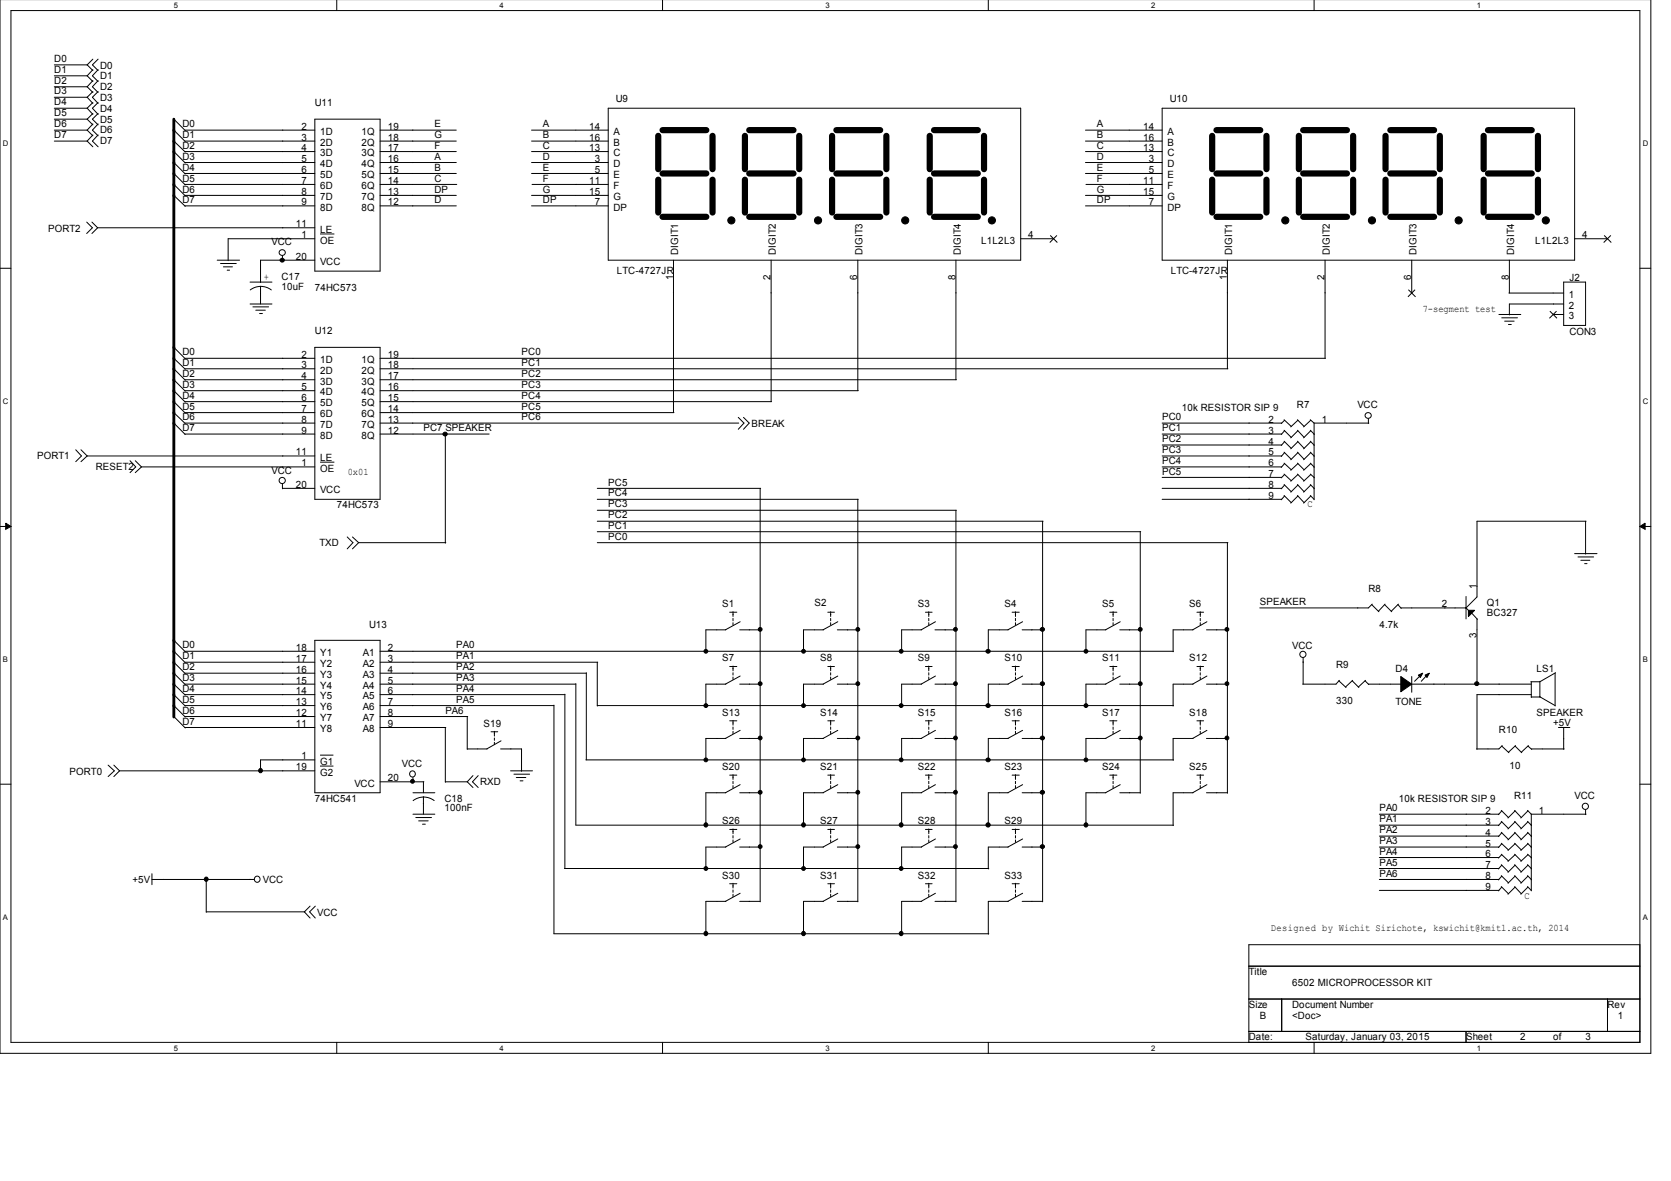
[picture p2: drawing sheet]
<svg xmlns="http://www.w3.org/2000/svg" width="297mm" height="210mm" viewBox="0 0 297 210" stroke-linecap="round" stroke-linejoin="round" font-family="sans-serif">
<path d="M0 -.1v187.3h293.5v-187.3M1.9 1.9h289.6v183.4h-289.6z" fill="none" stroke="#000" stroke-width=".18"/>
<g fill="#fff">
<path d="M30.9 .2h.7v1.4h-.7z"/>
<path d="M30.9 185.5h.7v1.5h-.7z"/>
</g>
<path d="M59.9 -.1v2M59.9 185.3v1.9" fill="none" stroke="#000" stroke-width=".18"/>
<g fill="#fff">
<path d="M88.8 .2h.7v1.4h-.7z"/>
<path d="M88.8 185.5h.7v1.5h-.7z"/>
</g>
<path d="M117.8 -.1v2M117.8 185.3v1.9" fill="none" stroke="#000" stroke-width=".18"/>
<g fill="#fff">
<path d="M146.7 .2h.7v1.4h-.7z"/>
<path d="M146.7 185.5h.7v1.5h-.7z"/>
</g>
<path d="M175.7 -.1v2M175.7 185.3v1.9" fill="none" stroke="#000" stroke-width=".18"/>
<g fill="#fff">
<path d="M204.6 .2h.7v1.4h-.7z"/>
<path d="M204.6 185.5h.7v1.5h-.7z"/>
</g>
<path d="M233.6 -.1v2M233.6 185.3v1.9" fill="none" stroke="#000" stroke-width=".18"/>
<g fill="#fff">
<path d="M262.6 .2h.6v1.4h-.6z"/>
<path d="M262.6 185.5h.6v1.5h-.6z"/>
<path d="M.5 24.7h.9v1.5h-.9z"/>
<path d="M292 24.7h.9v1.5h-.9z"/>
<path d="M.5 70.5h.9v1.5h-.9z"/>
<path d="M292 70.5h.9v1.5h-.9z"/>
</g>
<path d="M0 47.7h1.9M291.5 47.7h2" fill="none" stroke="#000" stroke-width=".18"/>
<g fill="#fff">
<path d="M.5 116.4h.9v1.5h-.9z"/>
<path d="M292 116.4h.9v1.5h-.9z"/>
</g>
<path d="M0 93.6h1.9M291.5 93.6h2" fill="none" stroke="#000" stroke-width=".18"/>
<path d="M1 93l.9 .6-.9 .5zM291.5 93.6l.9-.6v1.1z" fill="#000" stroke="#000" stroke-width=".18"/>
<g fill="#fff">
<path d="M.5 162.2h.9v1.5h-.9z"/>
<path d="M292 162.2h.9v1.5h-.9z"/>
</g>
<g fill="none" stroke="#000" stroke-width=".18">
<path d="M9.7 19.2h5.9M9.7 15.4h5.9M9.7 13.5h5.9M9.7 11.5h5.9M9.7 17.3h5.9M16.5 10.5l-1 1 1 1M16.5 12.4l-1 1.1 1 1M16.5 16.3l-1 1 1 1.1M16.5 14.3l-1 1.1 1 1M16.5 18.2l-1 1 1 1.1M17.4 10.5l-1 1 1 1M17.4 12.4l-1 1.1 1 1"/>
<path d="M17.4 16.3l-1 1 1 1.1M17.4 14.3l-1 1.1 1 1M17.4 18.2l-1 1 1 1.1M108.1 19.2h73.3v27h-73.3zM206.6 19.2h73.3v27h-73.3zM9.7 23.1h5.9M9.7 25.1h5.9M9.7 21.2h5.9M15.4 39.5l1 1-1 1M16.3 39.5l1.1 1M16.5 22l-1 1.1 1 1M16.5 24l-1 1.1 1 1"/>
<path d="M16.5 20.2l-1 1 1 1M17.4 22l-1 1.1 1 1M17.4 24l-1 1.1 1 1M17.4 20.2l-1 1 1 1M30.9 26.9l2 2.1M30.9 28.9l2 2M30.9 30.8l2 2.1M30.9 32.8l2 2M30.9 21.2l2 2M30.9 25.1l2 1.9M30.9 23.1l2 2.1M30.9 34.7l2 2"/>
<path d="M32.9 23.1h23.1M32.9 25.1h23.1M32.9 26.9h23.1M32.9 28.9h23.1M32.9 30.8h23.1M32.9 32.8h23.1M32.9 34.7h23.1M32.9 36.6h23.1M56 21.2h11.6v27h-11.6zM67.6 23.1h13.5M67.6 25.1h13.5M67.6 26.9h13.5"/>
<path d="M67.6 28.9h13.5M67.6 30.8h13.5M67.6 32.8h13.6M67.6 34.7h13.5M67.6 36.6h13.5M94.5 23.1h13.6M94.5 25.1h13.6M94.5 26.9h13.6M94.5 28.9h13.6M94.5 30.8h13.6M94.5 34.7h13.6M94.5 36.6h13.6"/>
<path d="M94.6 32.8h13.5M193 23.1h13.6M193 25.1h13.6M193 26.9h13.6M193 28.9h13.6M193 30.8h13.6M193 34.7h13.6M193 36.6h13.6M193 32.8h13.6M17.4 40.5l-1.1 1M17.4 40.5h38.6M38.6 46.2h4"/>
<path d="M39.2 46.8h2.8M39.7 47.4h1.6M40.4 48h.4M44.4 54h3.9M44.4 50.1h3.9M45 54.5h2.8M45.5 55.1h1.7M46.1 55.7h.6M46.3 50.9l.9 .1 1 .5M46.3 50.9l-1.1 .2-.7 .4M46.3 50.9v3.1M50.2 45.5v.8"/>
<path d="M56 46.2h-9.7v4M56 42.4h-15.4v3.9M56.9 41.6h2.5M119.7 46.2v27.1M137.1 46.2v25.2M152.5 46.2v23.2M169.9 46.2v21.3M181.4 42.4h5.9M186.7 41.8l1.3 1.3M187.9 41.8l-1.3 1.3M218.2 46.2v19.3M235.5 46.2v17.5"/>
<path d="M250.4 51.5l1.2 1.3M251 46.2v5.9M251.5 51.5l-1.2 1.3M266.4 55.9h3.9M267 56.5h2.7M267.5 57.1h1.7M268.1 57.7h.5M268.2 52.1h9.8M268.3 46.2v5.9M275.5 55.3l1.3 1.3M276.1 55.9h1.9M276.7 55.3l-1.3 1.3"/>
<path d="M278 50.1h3.9v7.7h-3.9zM278 54h-9.7v2M279.9 42.4h5.9M285.2 41.8l1.2 1.3M286.3 41.8l-1.2 1.3M13.5 79.9l1 1.1-1 1.1M14.4 79.9l1.1 1.1M30.9 67.5l2 2M30.9 73.3l2 2M30.9 63.7l2 1.9M30.9 65.5l2 2.1M30.9 61.7l2 2.1"/>
<path d="M30.9 71.4l2 2M30.9 69.4l2 2.1M30.9 75.2l2 2M32.9 75.2h23.1M32.9 77.1h23.1M32.9 63.7h23.1M32.9 65.5h23.1M32.9 67.5h23.1M32.9 69.4h23.1M32.9 71.4h23.1M32.9 73.3h23.1M56 61.7h11.6v27h-11.6z"/>
<path d="M67.6 75.2h63.7M67.6 77.1h19.4M67.6 63.7h168M67.6 65.5h150.7M67.6 67.5h102.4M67.6 69.4h85M67.6 71.4h69.6M67.6 73.3h52.2M79.2 77.1v19.4M131.2 74.2l1 1-1 1.1M132.2 74.2l1 1-1 1.1M206.6 75.2h21.2"/>
<path d="M206.6 77.1h21.2M206.6 79.1h21.2M228.3 74.6l1.2 1.2M228.3 76.5l1.2 1.2M228.3 78.4l1.2 1.3M228.3 74.7l-.5 .6M228.3 76.6l-.5 .6M228.3 78.5l-.5 .7M230.6 74.6l1.2 1.2M230.6 76.5l1.2 1.2M230.6 78.4l1.2 1.3M230.7 74.7l-1.3 1.2"/>
<path d="M230.7 76.6l-1.3 1.2M230.7 78.5l-1.3 1.3M232.9 74.6l.7 .6M232.9 76.5l.7 .6M232.9 78.4l.7 .7M233 74.7l-1.3 1.2M233 76.6l-1.3 1.2M233 78.5l-1.3 1.3M233.6 75.2v13.6M233.6 75.2h9.7M243.2 74.4v.9M15.5 81l-1.1 1.1"/>
<path d="M15.5 81h40.5M23.1 81.9l1 1.1-1 1M24 81.9l1.1 1.1M25.1 83l-1.1 1M25.1 83h30.9M50.2 86v.9M50.2 86.8h5.8M56.9 82.1h2.5M61.7 95.4l1 1-1 1.2M62.7 95.4l1.1 1M63.8 96.4l-1.1 1.2M63.8 96.4h15.4"/>
<path d="M106.2 86.8h29M106.2 88.7h46.4M106.2 96.4h112.1M106.2 94.5h96.6M106.2 92.6h79.2M106.2 90.7h63.8M135.1 86.8v73.5M152.5 88.7v71.6M169.9 90.7v69.6M185.3 92.6v67.7M202.7 94.5v46.5M206.6 81h21.2"/>
<path d="M206.6 83h21.2M206.6 84.9h21.2M206.6 86.8h21.2M206.6 88.7h21.2M218.2 96.4v44.6M228.3 80.4l1.2 1.2M228.3 82.3l1.2 1.2M228.3 84.3l1.2 1.1M228.3 86.1l1.2 1.3M228.3 88.1l1.2 1.2M228.3 80.4l-.5 .7M228.3 82.4l-.5 .7"/>
<path d="M228.3 84.3l-.5 .6M228.3 86.2l-.5 .7M228.3 88.2l-.5 .6M230.6 80.4l1.2 1.2M230.6 82.3l1.2 1.2M230.6 84.3l1.2 1.1M230.6 86.1l1.2 1.3M230.6 88.1l1.2 1.2M230.7 80.4l-1.3 1.3M230.7 82.4l-1.3 1.2M230.7 84.3l-1.3 1.2M230.7 86.2l-1.3 1.3"/>
<path d="M230.7 88.2l-1.3 1.2M232.9 80.4l.7 .6M232.9 82.3l.7 .7M232.9 84.3l.7 .6M232.9 86.1l.7 .7M232.9 88.1l.7 .6M233 80.4l-1.3 1.3M233 82.4l-1.3 1.2M233 84.3l-1.3 1.2M233 86.2l-1.3 1.3M233 88.2l-1.3 1.2M279.9 98.4h4"/>
<path d="M280.5 99h2.8M281 99.6h1.6M281.9 92.6v5.9M281.9 92.6h-19.3v13.5l-2.1 2M30.9 117.7l2 2M30.9 119.6l2 2.1M30.9 115.8l2 2M30.9 113.8l2 2M32.9 115.8h23.1M32.9 117.7h23.1M32.9 119.6h23.1M56 113.8h11.6v27.1h-11.6z"/>
<path d="M67.6 115.8h141M67.6 117.7h38.7M67.6 119.6h36.6M104.2 119.6v15.5M106.2 117.7v7.8M129 111.9h-3.5v3.9M129.7 108.8h1.3M129.7 118.5h1.3M130.3 108.7v.9M130.3 109.9v.4M130.3 110.7v.4M130.3 118.4v.8"/>
<path d="M130.3 119.6v.4M131.5 111.9h3.6M131.6 110.5l-2.7 1.4M146.4 111.9h-3.6v3.9M147.2 108.8h1.1M147.2 118.5h1.1M147.7 108.7v.9M147.7 109.9v.4M147.7 110.7v.4M147.7 118.4v.8M147.7 119.6v.4M148.8 111.9h3.7"/>
<path d="M148.9 110.5l-2.6 1.4M163.8 111.9h-3.5v3.9M164.5 108.8h1.2M164.5 118.5h1.2M165.1 108.7v.9M165.1 109.9v.4M165.1 110.7v.4M165.1 118.4v.8M165.1 119.6v.4M166.2 111.9h3.7M166.3 110.5l-2.6 1.4M179.2 111.9h-3.5v3.9"/>
<path d="M179.9 108.8h1.3M179.9 118.5h1.3M180.5 108.7v.9M180.5 109.9v.4M180.5 110.7v.4M180.5 118.4v.8M180.5 119.6v.4M181.7 111.9h3.6M181.8 110.5l-2.6 1.4M196.6 111.9h-3.6v3.9M197.3 108.8h1.2M197.3 118.5h1.2"/>
<path d="M197.9 108.7v.9M197.9 109.9v.4M197.9 110.7v.4M197.9 118.4v.8M197.9 119.6v.4M199.1 111.9h3.6M199.1 110.5l-2.6 1.4M212.1 111.9h-3.6v3.9M212.8 108.8h1.2M212.8 118.5h1.2M213.4 108.7v.9M213.4 109.9v.4"/>
<path d="M213.4 110.7v.4M213.4 118.4v.8M213.4 119.6v.4M214.5 111.9h3.7M214.5 110.5l-2.5 1.4M231.6 116.9v4.7M243.8 107.5l1.3 1.2M243.9 107.4l-.7 .6h-19.3M246.1 107.5l1.3 1.2M246.2 107.4l-1.2 1.2M248.5 107.5l.6 .6M248.6 107.4l-1.3 1.2"/>
<path d="M249 108h11.7M252.7 119.8l-1.2 1.3M253.8 119.8l-1.2 1.3M260.5 108l.5 .5M260.6 106v4M261.6 109l1 1.1M262.6 110v11.7M276.4 119.6v5.9M276.5 119.6l-2.8 1.6h-1.6M281.7 100.2h.4M0 139.4h1.9M19.2 136l1.1 1-1.1 1"/>
<path d="M20.2 136l1.1 1M21.3 137l-1.1 1M21.3 137h34.7M30.9 123.5l2 2M30.9 121.6l2 1.9M30.9 125.4l2 2M30.9 127.4l2 2M32.9 129.3h23.1M32.9 121.6h23.1M32.9 123.5h23.1M32.9 125.4h23.1M32.9 127.4h23.1"/>
<path d="M56 135.1h-9.7v2M56.9 134.2h2.4M56.9 136.2h2.4M67.6 129.3h11.6M67.6 121.6h34.8M67.6 123.5h32.8M67.6 125.4h30.9M67.6 127.4h15.5M67.6 139h7.8M73.4 138.2v.8M75.3 139v1.9M79.2 139h3.9"/>
<path d="M79.2 129.3v9.7M83.1 133.1h3.5M83.1 127.4v5.8M84.1 137.9l-1 1.1 1 1M85 137.9l-1 1.1 1 1M87.3 130.1h1.2M87.9 130v.8M87.9 131.2v.4M87.9 131.9v.4M89 133.1h3.7v4M89.1 131.7l-2.6 1.4M90.8 137h3.9"/>
<path d="M91.4 137.6h2.7M91.8 138.2h1.7M92.5 138.8h.5M98.5 125.3v40.7h77.3M100.4 123.4v31M102.4 121.5v25.2h106.2M104.1 135.1h104.5M106.2 125.4h102.4M129 121.6h-3.5v3.9M129 131.2h-3.5v3.9M129.7 137.8h1.3M129.7 128.1h1.3"/>
<path d="M130.3 120.3v.4M130.3 128v.9M130.3 129.2v.4M130.3 130v.4M130.3 137.7v.8M130.3 138.9v.4M130.3 139.6v.5M131.5 121.6h3.6M131.5 131.2h3.6M131.6 120.2l-2.7 1.4M131.6 129.8l-2.7 1.4M131.6 139.5l-2.7 1.4"/>
<path d="M146.4 121.6h-3.6v3.9M146.4 131.2h-3.6v3.9M147.2 137.8h1.1M147.2 128.1h1.1M147.7 120.3v.4M147.7 128v.9M147.7 129.2v.4M147.7 130v.4M147.7 137.7v.8M147.7 138.9v.4M147.7 139.6v.5M148.8 121.6h3.7"/>
<path d="M148.8 131.2h3.7M148.9 120.2l-2.6 1.4M148.9 129.8l-2.6 1.4M148.9 139.5l-2.6 1.4M163.8 121.6h-3.5v3.9M163.8 131.2h-3.5v3.9M164.5 137.8h1.2M164.5 128.1h1.2M165.1 120.3v.4M165.1 128v.9M165.1 129.2v.4M165.1 130v.4"/>
<path d="M165.1 137.7v.8M165.1 138.9v.4M165.1 139.6v.5M166.2 121.6h3.7M166.2 131.2h3.7M166.3 120.2l-2.6 1.4M166.3 129.8l-2.6 1.4M166.3 139.5l-2.6 1.4M179.2 121.6h-3.5v3.9M179.2 131.2h-3.5v3.9M179.9 137.8h1.3M179.9 128.1h1.3"/>
<path d="M180.5 120.3v.4M180.5 128v.9M180.5 129.2v.4M180.5 130v.4M180.5 137.7v.8M180.5 138.9v.4M180.5 139.6v.5M181.7 121.6h3.6M181.7 131.2h3.6M181.8 139.5l-2.6 1.4M181.8 120.2l-2.6 1.4M181.8 129.8l-2.6 1.4"/>
<path d="M196.6 121.6h-3.6v3.9M196.6 131.2h-3.6v3.9M197.3 137.8h1.2M197.3 128.1h1.2M197.9 120.3v.4M197.9 128v.9M197.9 129.2v.4M197.9 130v.4M197.9 137.7v.8M197.9 138.9v.4M197.9 139.6v.5M199.1 121.6h3.6"/>
<path d="M199.1 131.2h3.6M199.1 139.5l-2.6 1.4M199.1 120.2l-2.6 1.4M199.1 129.8l-2.6 1.4M212.1 121.6h-3.6v3.9M212.1 131.2h-3.6v3.9M212.8 137.8h1.2M212.8 128.1h1.2M213.4 120.3v.4M213.4 128v.9M213.4 129.2v.4M213.4 130v.4"/>
<path d="M213.4 137.7v.8M213.4 138.9v.4M213.4 139.6v.5M214.5 121.6h3.7M214.5 131.2h3.7M214.5 139.5l-2.5 1.4M214.5 120.2l-2.5 1.4M214.5 129.8l-2.5 1.4M238 121l1.3 1.2M238.1 120.9l-.6 .7h-5.9M240.4 121l1.2 1.2M240.5 120.9l-1.3 1.2"/>
<path d="M242.7 121l.6 .7M242.7 120.9l-1.2 1.2M243.2 121.6h5.9M251 120.2v2.8M251 121.6h21.2M267 132.6l1.2 1.2M267 132.5l-.6 .6h-3.9M269.3 132.6l1.2 1.2M269.4 132.5l-1.3 1.2M271.6 132.6l.7 .6M271.7 132.5l-1.3 1.2M272.2 133.1h5.8"/>
<path d="M272.2 121.2v2.8M272.2 123.9h1.6M272.2 123.5h-9.6v9.7M273.6 123.8l2.8 1.6M273.7 121.1v2.8M277 129.3h2.1M278 129.3v3.9M291.5 139.4h2M27 156.3h18.2M27 155.3v1.9M36.7 156.3v5.9M73.4 144.7h3.9"/>
<path d="M73.4 140.9h3.9M73.9 145.3h2.8M74.4 145.9h1.7M75.1 146.5h.5M75.3 141.7l.8 .1 1.1 .5M75.3 141.7l-1.2 .2-.7 .4M75.3 141.7v3M100.3 154.4h75.5M129 140.9h-3.5v5.8M129 150.6h-3.5v3.8M129.7 157.1h1.3M129.7 147.4h1.3"/>
<path d="M130.3 147.3v.9M130.3 148.5v.4M130.3 149.3v.4M130.3 157v.8M130.3 158.2v.4M130.3 158.9v.5M131.5 140.9h3.6M131.5 150.6h3.6M131.6 158.8l-2.7 1.4M131.6 149.1l-2.7 1.5M146.4 140.9h-3.6v5.8M146.4 150.6h-3.6v3.8"/>
<path d="M147.2 157.1h1.1M147.2 147.4h1.1M147.7 147.3v.9M147.7 148.5v.4M147.7 149.3v.4M147.7 157v.8M147.7 158.2v.4M147.7 158.9v.5M148.8 140.9h3.7M148.8 150.6h3.7M148.9 149.1l-2.6 1.5M148.9 158.8l-2.6 1.4"/>
<path d="M163.8 140.9h-3.5v5.8M163.8 150.6h-3.5v3.8M164.5 157.1h1.2M164.5 147.4h1.2M165.1 147.3v.9M165.1 148.5v.4M165.1 149.3v.4M165.1 157v.8M165.1 158.2v.4M165.1 158.9v.5M166.2 140.9h3.7M166.2 150.6h3.7"/>
<path d="M166.3 149.1l-2.6 1.5M166.3 158.8l-2.6 1.4M179.2 140.9h-3.5v5.8M179.2 150.6h-3.5v3.8M179.9 157.1h1.3M179.9 147.4h1.3M180.5 147.3v.9M180.5 148.5v.4M180.5 149.3v.4M180.5 157v.8M180.5 158.2v.4M180.5 158.9v.5"/>
<path d="M181.7 140.9h3.6M181.7 150.6h3.6M181.8 158.8l-2.6 1.4M181.8 149.1l-2.6 1.5M196.6 140.9h-3.6v5.8M199.1 140.9h3.6M212.1 140.9h-3.6v5.8M214.5 140.9h3.7M245.2 156.3h21.2M245.2 144.7h21.2M245.2 150.6h21.2M245.2 146.7h21.2"/>
<path d="M245.2 148.6h21.2M245.2 152.4h21.2M245.2 154.4h21.2M245.2 158.3h21.2M266.9 149.9l1.2 1.2M266.9 151.8l1.2 1.2M266.9 153.7l1.2 1.3M266.9 155.6l1.2 1.3M266.9 157.6l1.2 1.2M266.9 144l1.2 1.3M266.9 146l1.2 1.2M266.9 147.9l1.2 1.3"/>
<path d="M267 150l-.6 .6M267 151.9l-.6 .6M267 153.8l-.6 .6M267 155.7l-.6 .7M267 157.7l-.6 .6M267 144.1l-.6 .7M267 146.1l-.6 .6M267 148l-.6 .7M269.2 149.9l1.2 1.2M269.2 151.8l1.2 1.2M269.2 153.7l1.2 1.3M269.2 155.6l1.2 1.3"/>
<path d="M269.2 157.6l1.2 1.2M269.2 144l1.2 1.3M269.2 146l1.2 1.2M269.2 147.9l1.2 1.3M269.3 150l-1.2 1.1M269.3 151.9l-1.2 1.2M269.3 153.8l-1.2 1.2M269.3 155.7l-1.2 1.3M269.3 157.7l-1.2 1.2M269.3 144.1l-1.2 1.3M269.3 146.1l-1.2 1.2M269.3 148l-1.2 1.3"/>
<path d="M271.5 149.9l.7 .7M271.5 151.8l.7 .6M271.5 153.7l.7 .7M271.5 155.6l.7 .7M271.5 157.6l.7 .7M271.5 144l.7 .7M271.5 146l.7 .7M271.5 147.9l.7 .7M271.6 150l-1.3 1.1M271.6 151.9l-1.3 1.2M271.6 153.8l-1.3 1.2M271.6 155.7l-1.3 1.3"/>
<path d="M271.6 157.7l-1.3 1.2M271.6 144.1l-1.3 1.3M271.6 146.1l-1.3 1.2M271.6 148l-1.3 1.3M272.2 144.7h9.7M272.2 144.7v13.6M281.9 143.9v.9M36.7 162.1h17.5M55.1 161.1l-1 1 1 1.1M56 161.1l-1 1 1 1.1M129 160.2h-3.5v5.8M131.5 160.2h3.6"/>
<path d="M146.4 160.2h-3.6v5.8M148.8 160.2h3.7M163.8 160.2h-3.5v5.8M166.2 160.2h3.7M179.2 160.2h-3.5v5.8M181.7 160.2h3.6M222 167.9h69.5v17.4h-69.5zM222 171.7h69.5M222 177.6h69.5M227.8 177.6v5.7M285.8 177.6v5.7M222 183.3h69.5"/>
<path d="M260.6 183.3v2"/>
<circle cx="50.2" cy="44.9" r=".53"/>
<circle cx="243.2" cy="73.8" r=".53"/>
<circle cx="50.2" cy="85.4" r=".55"/>
<circle cx="231.6" cy="116.3" r=".55"/>
<circle cx="73.3" cy="137.6" r=".53"/>
<circle cx="45.7" cy="156.3" r=".53"/>
<circle cx="281.8" cy="143.3" r=".55"/>
</g>
<g fill="none" stroke="#000" stroke-width="1.1">
<path d="M117 24.1v6M117 31.9v5.9M117.8 23.1h7.8M117.8 30.8h7.8M117.8 38.5h7.8M126.7 24.1v6M126.7 31.9v5.9M132.4 24.1v6M132.4 31.9v5.9M133.2 23.1h7.9M133.2 30.8h7.9M133.2 38.5h7.9"/>
<path d="M142.1 24.1v6M142.1 31.9v5.9M147.9 24.1v6M147.9 31.9v5.9M148.7 23.1h7.8M148.7 30.8h7.8M148.7 38.5h7.8M157.6 24.1v6M157.6 31.9v5.9M165.3 24.1v6M165.3 31.9v5.9M166 23.1h7.8"/>
<path d="M166 30.8h7.8M166 38.5h7.8M174.9 24.1v6M174.9 31.9v5.9M215.5 24.1v6M215.5 31.9v5.9M216.2 23.1h7.8M216.2 30.8h7.8M216.2 38.5h7.8M225.1 24.1v6M225.1 31.9v5.9M230.9 24.1v6"/>
<path d="M230.9 31.9v5.9M231.6 23.1h7.8M231.6 30.8h7.8M231.6 38.5h7.8M240.5 24.1v6M240.5 31.9v5.9M246.3 24.1v6M246.3 31.9v5.9M247.1 23.1h7.8M247.1 30.8h7.8M247.1 38.5h7.8M255.9 24.1v6"/>
<path d="M255.9 31.9v5.9M263.7 24.1v6M263.7 31.9v5.9M264.5 23.1h7.8M264.5 30.8h7.8M264.5 38.5h7.8M273.4 24.1v6M273.4 31.9v5.9"/>
</g>
<g fill="#000" stroke="#000" stroke-width=".18">
<path d="M261 108.5h1.1l-1.1 1.1z"/>
<path d="M252.1 120l.8-.4-.4 .8z" fill-rule="evenodd"/>
<path d="M253.3 120l.8-.4-.4 .8z" fill-rule="evenodd"/>
<path d="M249 120.2l2 1.4-2 1.4z" fill-rule="evenodd"/>
<circle cx="130" cy="39.2" r=".64"/>
<circle cx="145.4" cy="39.2" r=".64"/>
<circle cx="160.9" cy="39.2" r=".64"/>
<circle cx="176.3" cy="39.2" r=".64"/>
<circle cx="228.5" cy="39.2" r=".64"/>
<circle cx="243.9" cy="39.2" r=".64"/>
<circle cx="259.3" cy="39.2" r=".64"/>
<circle cx="274.8" cy="39.2" r=".64"/>
<circle cx="50.2" cy="46.2" r=".36"/>
<circle cx="79.1" cy="77.1" r=".36"/>
<circle cx="125.5" cy="115.8" r=".34"/>
<circle cx="135.1" cy="111.9" r=".34"/>
<circle cx="142.8" cy="115.8" r=".34"/>
<circle cx="152.5" cy="111.9" r=".34"/>
<circle cx="160.2" cy="115.8" r=".34"/>
<circle cx="169.8" cy="111.9" r=".34"/>
<circle cx="175.7" cy="115.8" r=".36"/>
<circle cx="185.3" cy="111.9" r=".36"/>
<circle cx="193" cy="115.8" r=".34"/>
<circle cx="202.7" cy="111.9" r=".34"/>
<circle cx="218.1" cy="111.9" r=".34"/>
<circle cx="46.3" cy="137" r=".36"/>
<circle cx="73.3" cy="138.9" r=".34"/>
<circle cx="125.5" cy="125.4" r=".34"/>
<circle cx="125.5" cy="135.1" r=".34"/>
<circle cx="135.1" cy="121.5" r=".34"/>
<circle cx="135.1" cy="131.2" r=".34"/>
<circle cx="142.8" cy="135.1" r=".34"/>
<circle cx="142.8" cy="125.4" r=".34"/>
<circle cx="152.5" cy="131.2" r=".34"/>
<circle cx="152.5" cy="121.5" r=".34"/>
<circle cx="160.2" cy="135.1" r=".34"/>
<circle cx="160.2" cy="125.4" r=".34"/>
<circle cx="169.8" cy="131.2" r=".34"/>
<circle cx="169.8" cy="121.5" r=".34"/>
<circle cx="175.7" cy="135.1" r=".36"/>
<circle cx="175.7" cy="125.4" r=".36"/>
<circle cx="185.3" cy="121.5" r=".36"/>
<circle cx="185.3" cy="131.2" r=".36"/>
<circle cx="193" cy="135.1" r=".34"/>
<circle cx="193" cy="125.4" r=".34"/>
<circle cx="202.7" cy="121.5" r=".34"/>
<circle cx="202.7" cy="131.2" r=".34"/>
<circle cx="218.1" cy="121.5" r=".34"/>
<circle cx="218.1" cy="131.2" r=".34"/>
<circle cx="262.5" cy="121.5" r=".36"/>
<circle cx="36.6" cy="156.3" r=".36"/>
<circle cx="125.5" cy="146.6" r=".36"/>
<circle cx="125.5" cy="154.4" r=".34"/>
<circle cx="135.1" cy="140.8" r=".34"/>
<circle cx="135.1" cy="150.5" r=".34"/>
<circle cx="142.8" cy="146.6" r=".36"/>
<circle cx="142.8" cy="154.4" r=".34"/>
<circle cx="152.5" cy="140.8" r=".34"/>
<circle cx="152.5" cy="150.5" r=".34"/>
<circle cx="160.2" cy="146.6" r=".36"/>
<circle cx="160.2" cy="154.4" r=".34"/>
<circle cx="169.8" cy="150.5" r=".34"/>
<circle cx="169.8" cy="140.8" r=".34"/>
<circle cx="175.6" cy="146.6" r=".38"/>
<circle cx="185.3" cy="150.5" r=".36"/>
<circle cx="185.3" cy="140.8" r=".36"/>
<circle cx="193" cy="146.6" r=".36"/>
<circle cx="125.5" cy="165.9" r=".36"/>
<circle cx="142.8" cy="165.9" r=".36"/>
<circle cx="160.2" cy="165.9" r=".36"/>
</g>
<path d="M30.9 21.2v106.2" fill="none" stroke="#000" stroke-width=".51"/>
<g font-size="1.8">
<text x="9.7" y="11">D0</text>
<text x="9.7" y="14.9">D2</text>
<text x="9.7" y="13">D1</text>
<text x="9.7" y="16.8">D3</text>
<text x="17.8" y="12.2">D0</text>
<text x="17.8" y="14.1">D1</text>
<text x="17.8" y="18">D3</text>
<text x="17.8" y="16">D2</text>
<text x="9.7" y="22.6">D6</text>
<text x="9.7" y="18.7">D4</text>
<text x="9.7" y="20.7">D5</text>
<text x="17.8" y="23.7">D6</text>
<text x="17.8" y="21.9">D5</text>
<text x="17.8" y="19.9">D4</text>
<text x="32.4" y="22.6">D0</text>
<text x="53.6" y="23">2</text>
<text x="56" y="18.9">U11</text>
<text x="56.9" y="24">1D</text>
<text x="64.3" y="24">1Q</text>
<text x="68.9" y="23">19</text>
<text x="77.2" y="22.6">E</text>
<text x="96.5" y="22.6">A</text>
<text x="104.7" y="23">14</text>
<text x="109.1" y="24">A</text>
<text x="109.5" y="18.1">U9</text>
<text x="195" y="22.6">A</text>
<text x="203.2" y="23">14</text>
<text x="207.5" y="24">A</text>
<text x="207.9" y="18.1">U10</text>
<text x="9.7" y="24.6">D7</text>
<text x="17.8" y="25.7">D7</text>
<text x="32.4" y="24.6">D1</text>
<text x="32.4" y="26.4">D2</text>
<text x="32.4" y="28.4">D3</text>
<text x="53.6" y="25">3</text>
<text x="53.6" y="26.9">4</text>
<text x="53.6" y="28.8">5</text>
<text x="56.9" y="25.9">2D</text>
<text x="56.9" y="27.8">3D</text>
<text x="56.9" y="29.7">4D</text>
<text x="64.3" y="25.9">2Q</text>
<text x="64.3" y="27.8">3Q</text>
<text x="64.3" y="29.7">4Q</text>
<text x="68.9" y="25">18</text>
<text x="68.9" y="26.9">17</text>
<text x="68.9" y="28.8">16</text>
<text x="77.2" y="24.6">G</text>
<text x="77.2" y="26.4">F</text>
<text x="77.2" y="28.4">A</text>
<text x="96.5" y="26.4">C</text>
<text x="96.5" y="28.4">D</text>
<text x="96.5" y="24.6">B</text>
<text x="104.7" y="25">16</text>
<text x="104.7" y="26.9">13</text>
<text x="105.7" y="28.8">3</text>
<text x="109.1" y="25.9">B</text>
<text x="109.1" y="27.8">C</text>
<text x="109.1" y="29.7">D</text>
<text x="195" y="24.6">B</text>
<text x="195" y="26.4">C</text>
<text x="195" y="28.4">D</text>
<text x="203.2" y="25">16</text>
<text x="203.2" y="26.9">13</text>
<text x="204.2" y="28.8">3</text>
<text x="207.5" y="25.9">B</text>
<text x="207.5" y="27.8">C</text>
<text x="207.5" y="29.7">D</text>
<text x="32.4" y="32.3">D5</text>
<text x="32.4" y="34.2">D6</text>
<text x="32.4" y="30.3">D4</text>
<text x="53.6" y="30.7">6</text>
<text x="53.6" y="32.7">7</text>
<text x="53.6" y="34.6">8</text>
<text x="56.9" y="31.7">5D</text>
<text x="56.9" y="33.6">6D</text>
<text x="56.9" y="35.6">7D</text>
<text x="64.3" y="31.7">5Q</text>
<text x="64.3" y="33.6">6Q</text>
<text x="64.3" y="35.6">7Q</text>
<text x="68.9" y="30.7">15</text>
<text x="68.9" y="32.7">14</text>
<text x="68.9" y="34.6">13</text>
<text x="77.2" y="32.3">C</text>
<text x="77.2" y="30.3">B</text>
<text x="77.2" y="34.2">DP</text>
<text x="96.5" y="32.3">F</text>
<text x="96.5" y="34.2">G</text>
<text x="96.5" y="30.3">E</text>
<text x="104.7" y="32.7">11</text>
<text x="104.7" y="34.6">15</text>
<text x="105.7" y="30.7">5</text>
<text x="109.1" y="31.7">E</text>
<text x="109.1" y="33.6">F</text>
<text x="109.1" y="35.6">G</text>
<text x="195" y="30.3">E</text>
<text x="195" y="34.2">G</text>
<text x="195" y="32.3">F</text>
<text x="203.2" y="32.7">11</text>
<text x="203.2" y="34.6">15</text>
<text x="204.2" y="30.7">5</text>
<text x="207.5" y="31.7">E</text>
<text x="207.5" y="33.6">F</text>
<text x="207.5" y="35.6">G</text>
<text x="8.6" y="41.2">PORT2</text>
<text x="32.4" y="36.1">D7</text>
<text x="52.6" y="40.4">11</text>
<text x="53.6" y="36.5">9</text>
<text x="56.9" y="41.3">LE</text>
<text x="56.9" y="37.4">8D</text>
<text x="64.3" y="37.4">8Q</text>
<text x="68.9" y="36.5">12</text>
<text x="77.2" y="36.1">D</text>
<text x="96.5" y="36.1">DP</text>
<text x="105.7" y="36.5">7</text>
<text x="109.1" y="37.4">DP</text>
<text x="195" y="36.1">DP</text>
<text x="204.2" y="36.5">7</text>
<text x="207.5" y="37.4">DP</text>
<text x="48.3" y="43.6">VCC</text>
<text x="52.6" y="46.2">20</text>
<text x="53.6" y="42.3">1</text>
<text x="56.9" y="43.3">OE</text>
<text x="56.9" y="47.1">VCC</text>
<text x="120.6" y="45.3" transform="rotate(-90 120.6 45.3)">DIGIT1</text>
<text x="137.9" y="45.3" transform="rotate(-90 137.9 45.3)">DIGIT2</text>
<text x="153.3" y="45.3" transform="rotate(-90 153.3 45.3)">DIGIT3</text>
<text x="170.8" y="45.3" transform="rotate(-90 170.8 45.3)">DIGIT4</text>
<text x="174.4" y="43.3">L1L2L3</text>
<text x="182.8" y="42.3">4</text>
<text x="219" y="45.3" transform="rotate(-90 219 45.3)">DIGIT1</text>
<text x="236.4" y="45.3" transform="rotate(-90 236.4 45.3)">DIGIT2</text>
<text x="251.8" y="45.3" transform="rotate(-90 251.8 45.3)">DIGIT3</text>
<text x="269.2" y="45.3" transform="rotate(-90 269.2 45.3)">DIGIT4</text>
<text x="272.9" y="43.3">L1L2L3</text>
<text x="281.3" y="42.3">4</text>
<text x="46.9" y="49.8">+</text>
<text x="50" y="49.8">C17</text>
<text x="50" y="51.6">10uF</text>
<text x="56" y="51.7">74HC573</text>
<text x="109.6" y="48.7">LTC-4727JR</text>
<text x="119.6" y="49.7" transform="rotate(-90 119.6 49.7)">1</text>
<text x="137" y="49.7" transform="rotate(-90 137 49.7)">2</text>
<text x="152.4" y="49.7" transform="rotate(-90 152.4 49.7)">6</text>
<text x="169.8" y="49.7" transform="rotate(-90 169.8 49.7)">8</text>
<text x="208.1" y="48.7">LTC-4727JR</text>
<text x="218.1" y="49.7" transform="rotate(-90 218.1 49.7)">1</text>
<text x="235.5" y="49.7" transform="rotate(-90 235.5 49.7)">2</text>
<text x="250.9" y="49.7" transform="rotate(-90 250.9 49.7)">6</text>
<text x="268.2" y="49.7" transform="rotate(-90 268.2 49.7)">8</text>
<text x="278.9" y="52.9">1</text>
<text x="279" y="50">J2</text>
<text x="56" y="59.5">U12</text>
<text x="252.9" y="55.5">7-segment test</text>
<text x="278.9" y="54.9">2</text>
<text x="278.9" y="56.7">3</text>
<text x="279" y="59.6">CON3</text>
<text x="32.4" y="65">D1</text>
<text x="32.4" y="63.2">D0</text>
<text x="53.6" y="63.6">2</text>
<text x="53.6" y="65.5">3</text>
<text x="56.9" y="64.5">1D</text>
<text x="64.3" y="64.5">1Q</text>
<text x="68.9" y="63.6">19</text>
<text x="68.9" y="65.5">18</text>
<text x="92.7" y="63.2">PC0</text>
<text x="92.7" y="65">PC1</text>
<text x="32.4" y="70.9">D4</text>
<text x="32.4" y="68.9">D3</text>
<text x="32.4" y="67">D2</text>
<text x="53.6" y="67.4">4</text>
<text x="53.6" y="69.4">5</text>
<text x="53.6" y="71.3">6</text>
<text x="56.9" y="66.4">2D</text>
<text x="56.9" y="68.3">3D</text>
<text x="56.9" y="70.3">4D</text>
<text x="64.3" y="66.4">2Q</text>
<text x="64.3" y="68.3">3Q</text>
<text x="64.3" y="70.3">4Q</text>
<text x="68.9" y="67.4">17</text>
<text x="68.9" y="69.4">16</text>
<text x="68.9" y="71.3">15</text>
<text x="92.7" y="70.9">PC4</text>
<text x="92.7" y="67">PC2</text>
<text x="92.7" y="68.9">PC3</text>
<text x="32.4" y="76.6">D7</text>
<text x="32.4" y="74.7">D6</text>
<text x="32.4" y="72.8">D5</text>
<text x="53.6" y="73.3">7</text>
<text x="53.6" y="75.1">8</text>
<text x="53.6" y="77.1">9</text>
<text x="56.9" y="72.2">5D</text>
<text x="56.9" y="74.2">6D</text>
<text x="56.9" y="76">7D</text>
<text x="56.9" y="78">8D</text>
<text x="64.3" y="72.2">5Q</text>
<text x="64.3" y="74.2">6Q</text>
<text x="64.3" y="76">7Q</text>
<text x="64.3" y="78">8Q</text>
<text x="68.9" y="73.3">14</text>
<text x="68.9" y="75.1">13</text>
<text x="68.9" y="77.1">12</text>
<text x="75.3" y="76.6">PC7 SPEAKER</text>
<text x="92.7" y="74.7">PC6</text>
<text x="92.7" y="72.8">PC5</text>
<text x="133.6" y="75.9">BREAK</text>
<text x="206.6" y="74.7">PC0</text>
<text x="206.6" y="76.6">PC1</text>
<text x="210.1" y="73">10k RESISTOR SIP 9</text>
<text x="225.5" y="75.1">2</text>
<text x="225.5" y="77.1">3</text>
<text x="230.5" y="72.6">R7</text>
<text x="234.9" y="75.1">1</text>
<text x="241.3" y="72.6">VCC</text>
<text x="6.6" y="81.6">PORT1</text>
<text x="17" y="83.6">RESET2</text>
<text x="52.6" y="81">11</text>
<text x="53.6" y="82.9">1</text>
<text x="56.9" y="83.8">OE</text>
<text x="56.9" y="81.9">LE</text>
<text x="206.6" y="82.5">PC4</text>
<text x="206.6" y="80.5">PC3</text>
<text x="206.6" y="78.6">PC2</text>
<text x="225.5" y="79">4</text>
<text x="225.5" y="81">5</text>
<text x="225.5" y="82.9">6</text>
<text x="48.3" y="84.2">VCC</text>
<text x="52.6" y="86.7">20</text>
<text x="56.9" y="87.6">VCC</text>
<text x="61.8" y="84.4">0x01</text>
<text x="108.1" y="88.2">PC4</text>
<text x="108.1" y="86.3">PC5</text>
<text x="206.6" y="84.3">PC5</text>
<text x="225.5" y="84.8">7</text>
<text x="225.5" y="86.7">8</text>
<text x="225.5" y="88.7">9</text>
<text x="59.9" y="90.4">74HC573</text>
<text x="108.1" y="94">PC1</text>
<text x="108.1" y="90.2">PC3</text>
<text x="108.1" y="92.1">PC2</text>
<text x="108.1" y="95.9">PC0</text>
<text x="232.4" y="90.2">C</text>
<text x="56.8" y="97.1">TXD</text>
<text x="128.4" y="107.9">S1</text>
<text x="144.8" y="107.7">S2</text>
<text x="163.2" y="107.9">S3</text>
<text x="178.6" y="107.9">S4</text>
<text x="195.9" y="107.9">S5</text>
<text x="211.4" y="107.9">S6</text>
<text x="223.9" y="107.5">SPEAKER</text>
<text x="243.2" y="105.3">R8</text>
<text x="256.3" y="108">2</text>
<text x="262.5" y="104.7" transform="rotate(-90 262.5 104.7)">1</text>
<text x="264.3" y="107.7">Q1</text>
<text x="65.6" y="111.6">U13</text>
<text x="245.2" y="111.6">4.7k</text>
<text x="262.5" y="113.5" transform="rotate(-90 262.5 113.5)">3</text>
<text x="264.3" y="109.5">BC327</text>
<text x="32.4" y="115.2">D0</text>
<text x="32.4" y="119.1">D2</text>
<text x="32.4" y="117.2">D1</text>
<text x="52.6" y="115.7">18</text>
<text x="52.6" y="117.6">17</text>
<text x="52.6" y="119.6">16</text>
<text x="56.9" y="116.6">Y1</text>
<text x="56.9" y="118.5">Y2</text>
<text x="64.5" y="116.6">A1</text>
<text x="64.5" y="118.5">A2</text>
<text x="68.9" y="115.7">2</text>
<text x="68.9" y="117.6">3</text>
<text x="68.9" y="119.6">4</text>
<text x="81.1" y="117.2">PA1</text>
<text x="81.1" y="115.2">PA0</text>
<text x="81.1" y="119.1">PA2</text>
<text x="128.4" y="117.5">S7</text>
<text x="145.8" y="117.5">S8</text>
<text x="163.2" y="117.5">S9</text>
<text x="178.6" y="117.5">S10</text>
<text x="195.9" y="117.5">S11</text>
<text x="211.4" y="117.5">S12</text>
<text x="229.7" y="115.4">VCC</text>
<text x="237.5" y="118.7">R9</text>
<text x="248.1" y="119.5">D4</text>
<text x="273.1" y="119.5">LS1</text>
<text x="32.4" y="121.1">D3</text>
<text x="32.4" y="123">D4</text>
<text x="32.4" y="124.9">D5</text>
<text x="52.6" y="121.5">15</text>
<text x="52.6" y="123.4">14</text>
<text x="52.6" y="125.3">13</text>
<text x="56.9" y="120.5">Y3</text>
<text x="56.9" y="122.4">Y4</text>
<text x="56.9" y="124.3">Y5</text>
<text x="64.5" y="120.5">A3</text>
<text x="64.5" y="122.4">A4</text>
<text x="64.5" y="124.3">A5</text>
<text x="68.9" y="121.5">5</text>
<text x="68.9" y="123.4">6</text>
<text x="68.9" y="125.3">7</text>
<text x="81.1" y="123">PA4</text>
<text x="81.1" y="124.9">PA5</text>
<text x="81.1" y="121.1">PA3</text>
<text x="237.5" y="125.1">330</text>
<text x="248.1" y="125.3">TONE</text>
<text x="32.4" y="128.8">D7</text>
<text x="32.4" y="126.8">D6</text>
<text x="52.6" y="127.3">12</text>
<text x="52.6" y="129.2">11</text>
<text x="56.9" y="126.3">Y6</text>
<text x="56.9" y="128.2">Y7</text>
<text x="56.9" y="130.1">Y8</text>
<text x="64.5" y="126.3">A6</text>
<text x="64.5" y="128.2">A7</text>
<text x="64.5" y="130.1">A8</text>
<text x="68.9" y="127.3">8</text>
<text x="68.9" y="129.2">9</text>
<text x="79.2" y="126.8">PA6</text>
<text x="85.9" y="129.1">S19</text>
<text x="128.4" y="127.2">S13</text>
<text x="145.8" y="127.2">S14</text>
<text x="163.2" y="127.2">S15</text>
<text x="178.6" y="127.2">S16</text>
<text x="195.9" y="127.2">S17</text>
<text x="211.4" y="127.2">S18</text>
<text x="266.4" y="130.3">R10</text>
<text x="273.1" y="127.2">SPEAKER</text>
<text x="276.1" y="129">+5V</text>
<text x="12.4" y="137.7">PORT0</text>
<text x="52.6" y="136.9">19</text>
<text x="53.6" y="135">1</text>
<text x="56.9" y="135.9">G1</text>
<text x="56.9" y="137.9">G2</text>
<text x="71.5" y="136.3">VCC</text>
<text x="128.4" y="136.8">S20</text>
<text x="145.8" y="136.8">S21</text>
<text x="163.2" y="136.8">S22</text>
<text x="178.6" y="136.8">S23</text>
<text x="195.9" y="136.8">S24</text>
<text x="211.4" y="136.8">S25</text>
<text x="268.3" y="136.7">10</text>
<text x="56" y="142.5">74HC541</text>
<text x="63" y="139.8">VCC</text>
<text x="68.9" y="138.9">20</text>
<text x="79" y="142.5">C18</text>
<text x="85.3" y="139.5">RXD</text>
<text x="248.7" y="142.5">10k RESISTOR SIP 9</text>
<text x="269.2" y="142.1">R11</text>
<text x="279.9" y="142.1">VCC</text>
<text x="79" y="144.2">100nF</text>
<text x="128.4" y="146.5">S26</text>
<text x="145.8" y="146.5">S27</text>
<text x="163.2" y="146.5">S28</text>
<text x="178.6" y="146.5">S29</text>
<text x="245.2" y="148.1">PA2</text>
<text x="245.2" y="144.2">PA0</text>
<text x="245.2" y="146.1">PA1</text>
<text x="264.1" y="144.6">2</text>
<text x="264.1" y="146.6">3</text>
<text x="264.1" y="148.5">4</text>
<text x="273.6" y="144.6">1</text>
<text x="245.2" y="153.9">PA5</text>
<text x="245.2" y="151.9">PA4</text>
<text x="245.2" y="155.8">PA6</text>
<text x="245.2" y="150">PA3</text>
<text x="264.1" y="150.5">5</text>
<text x="264.1" y="152.3">6</text>
<text x="264.1" y="154.3">7</text>
<text x="23.5" y="157">+5V</text>
<text x="46.7" y="157">VCC</text>
<text x="128.4" y="156.1">S30</text>
<text x="145.8" y="156.1">S31</text>
<text x="163.2" y="156.1">S32</text>
<text x="178.6" y="156.1">S33</text>
<text x="264.1" y="156.2">8</text>
<text x="264.1" y="158.2">9</text>
<text x="271" y="159.7">C</text>
<text x="56.4" y="162.7">VCC</text>
<text x="225.9" y="165.5">Designed by Wichit Sirichote, kswichit@kmitl.ac.th, 2014</text>
<text x="222" y="173.3">Title</text>
<text x="222" y="179.2">Size</text>
<text x="229.7" y="175.3">6502 MICROPROCESSOR KIT</text>
<text x="229.7" y="179.2">Document Number</text>
<text x="285.8" y="179.2">Rev</text>
<text x="222" y="184.9">Date:</text>
<text x="223.9" y="181.1">B</text>
<text x="229.7" y="181.1">&lt;Doc&gt;</text>
<text x="232.1" y="184.9">Saturday, January 03, 2015</text>
<text x="260.6" y="184.9">Sheet</text>
<text x="270.3" y="184.9">2</text>
<text x="276.1" y="184.9">of</text>
<text x="281.9" y="184.9">3</text>
<text x="287.6" y="181.1">1</text>
</g>
<g font-size="1.4">
<text x="30.9" y="1.5">5</text>
<text x="88.8" y="1.5">4</text>
<text x="146.7" y="1.5">3</text>
<text x="204.6" y="1.5">2</text>
<text x="262.6" y="1.5">1</text>
<text x=".5" y="26">D</text>
<text x="292" y="26">D</text>
<text x=".5" y="71.8">C</text>
<text x="292" y="71.8">C</text>
<text x=".5" y="117.7">B</text>
<text x="292" y="117.7">B</text>
<text x=".5" y="163.5">A</text>
<text x="292" y="163.5">A</text>
<text x="30.9" y="186.8">5</text>
<text x="88.8" y="186.8">4</text>
<text x="146.7" y="186.8">3</text>
<text x="204.6" y="186.8">2</text>
<text x="262.6" y="186.8">1</text>
</g>
</svg>
